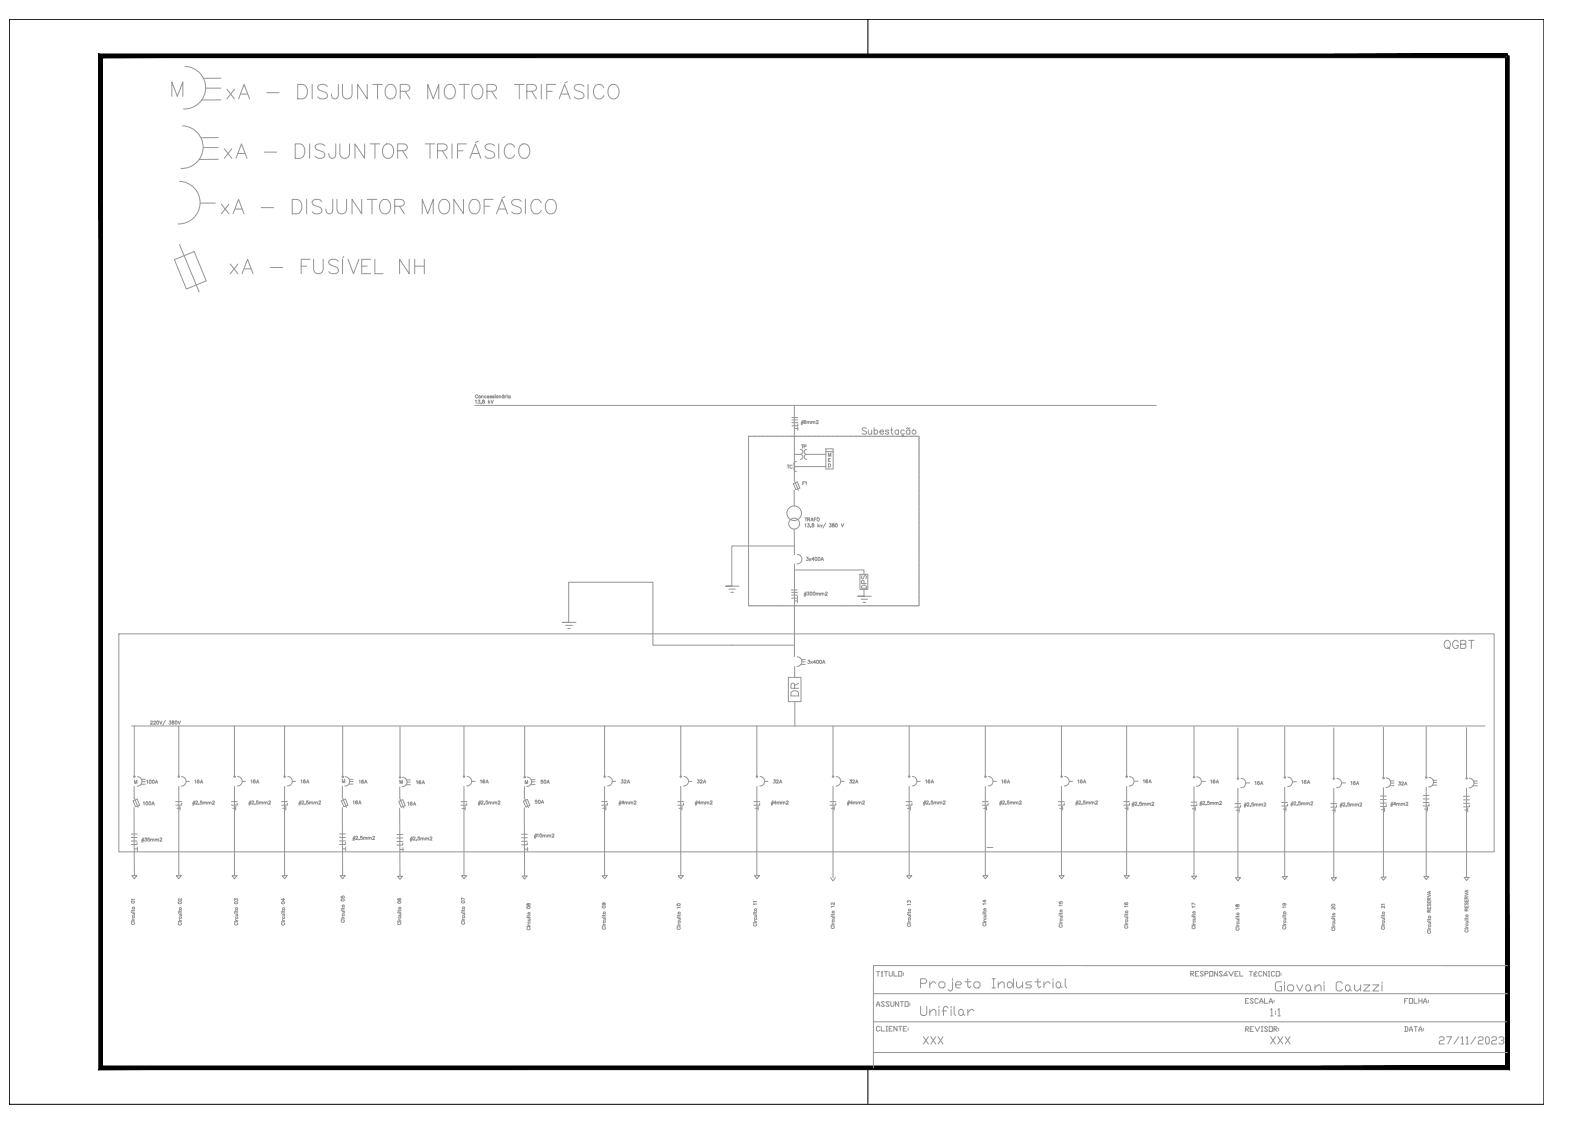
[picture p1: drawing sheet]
<svg xmlns="http://www.w3.org/2000/svg" width="841mm" height="594mm" viewBox="0 0 841 594" stroke-linecap="round" stroke-linejoin="round" font-family="sans-serif">
<g fill="none" stroke="#959595" stroke-width=".53">
<path d="M98 35a11 11 0 0 1 11 12 11 11 0 0 1-12 11M91 51v-8l3 8 3-8v8M109 47h8M117 53h-10M117 41h-9M97 67a11 11 0 0 1 10 11 11 11 0 0 1-11 11M108 78h7M115 73h-9M95 96a11 11 0 0 1 11 12 11 11 0 0 1-12 10M115 84h-10M106 107h8M92 137l11-4 6 16-10 4z"/>
<path d="M95 129l10 25M251 214h361M251 212h1v1M253 209a.7 .7 0 0 0-1 0 .7 .7 0 0 0 0 1 .7 .7 0 0 0 1 0M253 212h1h-1l1 1h-1M255 213l-1 1M255 210v-1l1 2M255 209v2M255 212l1 1h-1l1-1zM257 210h-1l1 1v-1M258 210h1l-1-1v1h1M258 212v1"/>
<path d="M259 213h.1M259 212l-1 1M260 212v1l1-1M260 210l-1-1 1 1h-1M261 210v-1v1M262 209h.1M262 209v2M264 210l1-1v2M264 209v2M266 209h.1M267 210h-1v1l1-1M267 209v2"/>
<path d="M268 209l-1 1M268 209h.1M268 209v2M270 210h-1v1l1-1M270 209v2M420 214v40l2 5M419 224h3M419 221h3M419 222h3M420 227h2M422 226v2M422 224v1h-3"/>
<path d="M423 238a1.3 1.3 0 0 1 2 1 1.3 1.3 0 0 1-2 1 1.4 1.4 0 0 1 2 2 1.3 1.3 0 0 1-2 1M427 238a1.3 1.3 0 0 0-2 1 1.3 1.3 0 0 0 2 1M437 237h4v11h-4zM452 231h-56v89h90v-85M420 259v9M420 240h3M421 247h16M422 255l-2 1 1 3 2-1M427 240h10M427 240a1.4 1.4 0 0 0-2 2 1.3 1.3 0 0 0 2 1M420 280v13M426 277v2"/>
<path d="M426 274h1M426 274v2M427 275h1v-1h-1v2M427 277h1v1v1l-1-1M428 275v1M429 279h.1M429 276l1-2v2M429 275h1M430 277v2v-2zM431 275h.1M432 274h-1v2M433 277v2"/>
<path d="M433 278v1M433 278h.1M434 278v1l1-1M437 277l-2 2M439 277h1l-1 1h1l-1 1v-1M440 277l1 2h-1l1-2zM445 277l1 2v-2M420 289h-33v21M420 298v49M422 293a2.5 2.5 0 0 1 2 3 2.5 2.5 0 0 1-2 2M419 312h3M419 315h3"/>
<path d="M419 313h3M420 318h2M422 317v2M422 315v1h-3M63 335h727v116h-727zM301 329v-21h44v33h75M420 353v5M422 347a2.5 2.5 0 0 1 2 3 2.5 2.5 0 0 1-2 2M424 350h2M426 351h-2M426 349h-2M420 371v13"/>
<path d="M70 384h715M71 384v27M80 382v-1l1 1-1 1h1M81 382l1-1v1l-1 1h1M84 381l1 2 1-2M87 381l-1 3M90 381v1v1h-1M91 381l1 2h-1l1-1zM94 381l1 2 1-2M95 384v27M124 384v27M151 384v27"/>
<path d="M181 384v27M212 384v27M245 384v27M278 384v27M320 384v27M360 384v27M400 384v27M441 384v27M481 384v27M521 384v27M561 384v27M596 384v27"/>
<path d="M632 384v27M655 385v27M680 385v26M705 385v27M732 385v27M754 385v26M776 385v27M71 416v6l2 5M71 414v-1l1 1v-1v1M73 411a2.5 2.5 0 0 1 2 2 2.5 2.5 0 0 1-2 3M95 416v47M96 411a2.5 2.5 0 0 1 2 2 2.5 2.5 0 0 1-2 3"/>
<path d="M98 413h2M124 416v47M126 411a2.5 2.5 0 0 1 2 2 2.5 2.5 0 0 1-2 3M128 413h2M151 416v47M152 411a2.5 2.5 0 0 1 3 2 2.5 2.5 0 0 1-3 3M155 413h1M181 414v-2l1 2v-2v2M181 416v6l2 5M183 411a2.5 2.5 0 0 1 2 2 2.5 2.5 0 0 1-3 3M185 412h2M185 413h2"/>
<path d="M187 415h-3M211 416v6l3 5M212 414v-1v1l1-1v1M213 411a2.5 2.5 0 0 1 2 3 2.5 2.5 0 0 1-2 2M215 413h2M215 414h2M217 415h-2M245 416v47M247 411a2.5 2.5 0 0 1 3 2 2.5 2.5 0 0 1-3 3M250 413h1M277 416v6l3 5M278 415v-2v2l1-2v2"/>
<path d="M279 411a2.5 2.5 0 0 1 2 3 2.5 2.5 0 0 1-2 2M281 412h2M281 414h2M283 415h-2M320 416v47M321 411a2.5 2.5 0 0 1 3 2 2.5 2.5 0 0 1-3 3M324 413h2M360 416v47M362 411a2.5 2.5 0 0 1 2 2 2.5 2.5 0 0 1-2 3M364 413h2M400 416v47M402 411a2.5 2.5 0 0 1 2 2 2.5 2.5 0 0 1-2 3"/>
<path d="M404 413h2M441 416v48M442 411a2.5 2.5 0 0 1 3 2 2.5 2.5 0 0 1-3 3M445 413h1M481 416v47M483 411a2.5 2.5 0 0 1 2 2 2.5 2.5 0 0 1-3 3M485 413h2M521 416v47M523 411a2.5 2.5 0 0 1 2 2 2.5 2.5 0 0 1-2 3M525 413h2M561 416v47M563 411a2.5 2.5 0 0 1 3 2 2.5 2.5 0 0 1-3 3"/>
<path d="M566 413h1M596 416v47M597 411a2.5 2.5 0 0 1 3 2 2.5 2.5 0 0 1-3 3M600 413h2M632 416v48M633 411a2.5 2.5 0 0 1 2 3 2.5 2.5 0 0 1-2 2M636 413h2M655 417v47M656 412a2.5 2.5 0 0 1 3 2 2.5 2.5 0 0 1-3 3M659 414h2M680 416v48M681 411a2.5 2.5 0 0 1 3 3 2.5 2.5 0 0 1-3 2"/>
<path d="M684 414h2M705 417v47M707 412a2.5 2.5 0 0 1 3 2 2.5 2.5 0 0 1-3 3M710 414h2M732 417v47M733 412a2.5 2.5 0 0 1 3 2 2.5 2.5 0 0 1-3 3M736 414h1M737 416h-2M737 413h-2M754 416v48M756 411a2.5 2.5 0 0 1 2 3 2.5 2.5 0 0 1-2 2M758 414h2"/>
<path d="M760 415h-2M760 413h-2M776 417v47M777 412a2.5 2.5 0 0 1 3 2 2.5 2.5 0 0 1-3 3M780 414h1M781 416h-2M781 413h-2M70 424l3-1 1 3-2 1zM71 427v36M93 424h3M94 428h1M95 427v2"/>
<path d="M96 425v1h-3M122 424h4M123 428h2M125 427v2M126 425v1h-4M132 425h1M132 424v2M133 424l-1 2M133 424h1l-1 1h1M135 425v1M137 424h-1a.6 .6 0 0 1 1 0 .7 .7 0 0 1-1 1M137 425l1-1v1"/>
<path d="M137 424v1M138 425l1-1v1M140 425v-1v1M140 424v1M140 425l1-1v1M142 424h1l-1 1h1M149 424h3M150 428h1M151 427v2M152 425v1h-3M158 425h1M159 424l-1 2"/>
<path d="M159 424v2M160 424h1l-1 1h1M161 425v1M163 424h-1a.6 .6 0 0 1 1 0 .6 .6 0 0 1 0 1 .6 .6 0 0 1-1 0M164 425v-1l1 1M164 424v1M165 425v-1v1M166 425l1-1v1M166 424v1M167 425l1-1v1M169 424h1l-1 1h1M181 424l2-1 1 3-2 1z"/>
<path d="M181 427v36M211 428l1 36M213 423l-2 1 1 3 2-1M244 424h3M244 428h2M246 427v2M247 425v1h-3M253 425h1M254 424l-1 2M254 424v2M255 424h1l-1 1h1M256 425v1"/>
<path d="M258 424h-1a.6 .6 0 0 1 1 0 .6 .6 0 0 1 0 1 .6 .6 0 0 1-1 0M259 425v-1v1M259 424v1M259 425l1-1v1M261 425l1-1v1M261 424v1M262 425l1-1v1M263 424h1l-1 1h2M277 424l2-1 1 3-2 1zM277 427v36M318 424h3M319 428h1"/>
<path d="M320 427v2M321 425v1h-3M358 424h4M359 428h2M361 427v2M362 425v1h-4M399 424h3M399 428h2M401 427v2M402 425v1h-3M439 424h3M440 428h1"/>
<path d="M441 427v2M442 425v1h-3M479 424h3M480 428h2M482 427v2M482 425v1h-3M488 425h2M489 425h1M489 424v2M490 424l-1 2M490 424h1l-1 1h1M492 425v1"/>
<path d="M493 424a.6 .6 0 0 1 0 1h-1M494 425l1-1v1M494 424v1M495 425l1-1v1M496 425l1-1v1M496 424v1M497 425l1-1v1M499 424h1l-1 1h1M520 424h3M520 428h2M522 427v2M523 425v1h-3"/>
<path d="M529 425h1M529 424v2M530 424l-1 2M530 424h1l-1 1h1M532 425v1M534 424h-1a.6 .6 0 0 1 1 0 .6 .6 0 0 1 0 1 .6 .6 0 0 1-1 0M534 425l1-1v1M534 424v1M535 425l1-1v1M537 425l1-1v1M537 424v1M538 425v-1l1 1"/>
<path d="M539 424h1l-1 1h1M560 424h3M561 428h1M562 427v2M563 425v1h-3M569 425h1M570 424l-1 2M570 424v2M571 424h1l-1 1h1M572 425v1M574 424h-1a.6 .6 0 0 1 1 0 .6 .6 0 0 1 0 1 .6 .6 0 0 1-1 0M575 425v-1v1"/>
<path d="M575 424v1M575 425l1-1v1M577 425l1-1v1M577 424v1M578 425l1-1v1M580 424h1l-2 1h2M594 424h3M595 428h2M597 427v2M597 425v1h-3M599 426h1M599 425h1"/>
<path d="M599 424v3M600 424l-1 3M600 425h1l-1 1h1M602 426h.1M604 424h-1v1a.6 .6 0 0 1 1 0 .6 .6 0 0 1 0 1 .6 .6 0 0 1-1 0M604 425h1v1M604 425v1M605 425h1v1M607 425h1v1M607 425v1M608 425l1 1M609 425h1l-1 1h1"/>
<path d="M630 424h3M631 428h1M632 427v2M633 425v1h-3M635 425h1M635 424v2M636 424l-1 2M636 424h1l-1 2h1M638 426h.1M640 424h-1v1a.6 .6 0 0 1 1 0 .7 .7 0 0 1-1 1 .6 .6 0 0 1 0-1M640 425h1v1M640 424v2"/>
<path d="M641 425h1v1M643 425l1 1M643 424v2M644 425v1M645 424h1l-1 2h1M653 425h3M654 429h1M655 428v2M656 426v1h-3M658 426h1M659 425l-1 2M659 425v2"/>
<path d="M660 425h1l-1 1h1M661 426v1M663 425h-1a.7 .7 0 0 1 1 1 .6 .6 0 0 1-1 0M664 426v-1l1 1M664 425v1M665 426v-1v1M666 426l1-1v1M666 425v1M667 426l1-1v1M669 425h1l-1 1h1M678 425h3M679 428h1"/>
<path d="M681 425v1h-3M704 425h3M705 429h1M706 428v2M707 426v1h-3M709 426h1M709 425v2M710 425l-1 2M710 425h1l-1 1h1M712 426v1M714 425h-1a.6 .6 0 0 1 1 0 .6 .6 0 0 1 0 1h-1M714 426l1-1v1"/>
<path d="M714 425v1M715 426l1-1v1M717 426l1-1v1M717 425v1M718 426v-1l1 1M719 425h1l-1 1h1M730 421h3M730 425h3M730 423h3M731 428h1M732 427v2M733 426v1h-3"/>
<path d="M753 425h3M753 423h3M753 421h3M753 428h2M755 427v2M756 425v1h-3M774 425h3M774 423h3M774 421h3M775 428h1M776 428v1M777 426v1h-3"/>
<path d="M69 445h4M69 443h4M69 441h4M71 449h2M73 446v1h-4M73 448v2M180 443h3M180 441h3M180 445h3M181 449h2M183 446v1h-3M183 448v2"/>
<path d="M210 445h3M210 443h3M210 441h3M212 449h1M213 446v1h-3M213 448v2M217 444h1M218 443l-1 2M218 443v2M219 443h1l-1 1h1M220 444v1M222 443h-1a.6 .6 0 0 1 1 0 .6 .6 0 0 1 0 1 .6 .6 0 0 1-1 0"/>
<path d="M223 444v-1v1M223 443v1M223 444l1-1v1M225 444l1-1v1M225 443v1M226 444l1-1v1M227 443h1l-1 1h2M276 445h3M276 441h3M276 443h3M278 449h1M279 446v1h-3"/>
<path d="M279 448v2M522 448h3M70 463h2l-1 2zM71 476h-2h1M93 463h3l-1 2zM96 475v2l-1-2v1M123 463h2l-1 2zM124 476v-1l1 1v-1l1 1-1 1M149 463h3l-1 2zM150 475v2l-1-1h2M180 463h3l-2 2zM180 474v1h1a.6 .6 0 0 1 0-1 .6 .6 0 0 1 1 0 .6 .6 0 0 1 0 1"/>
<path d="M210 464h3l-1 1zM211 475h-1a.7 .7 0 0 0 1 1 .7 .7 0 0 0 1-1l-1 1M244 463h3l-2 2zM246 476l-2-1v1M276 463h3l-2 2zM279 478v1l1-1v1zM319 463h2l-1 2zM319 478v1v-1a.9 .9 0 0 1 1 0 .9 .9 0 0 1 0 1M359 463h2l-1 2zM399 463h3l-2 2zM400 478h-1v1M400 477h-1"/>
<path d="M439 464l2 2 1-2M441 480h-1M441 477v2l-1-1v1M480 463h2l-1 2zM480 477h1v-1l1 1-1 1M482 478h-2v1M520 463h3l-2 2zM521 476v1l-1-1h2M522 478h-2v1M560 463h3l-2 2zM560 477v1h1a.6 .6 0 0 1 0-1 .6 .6 0 0 1 1 0 .6 .6 0 0 1 0 1M562 479h-2h1"/>
<path d="M595 463h2l-1 2zM595 478a.7 .7 0 0 0 1 1 .7 .7 0 0 0 0-1h-1l1 1M597 479h-2v1M630 464h3l-1 1zM632 480h-2h1M632 478h-2v1M654 464h2l-1 2zM654 479v1l1-1zM678 464h3l-1 1zM679 478v1v-1a.8 .8 0 0 1 1 0 .8 .8 0 0 1 0 1M680 480h-2h1M704 464h3l-1 2z"/>
<path d="M706 480v1l-1-1v1M730 464h3l-1 2zM732 479v1l-1-1v1M732 478h-1v1M753 464h3l-2 1zM755 480v1h2v-1M755 477v1h2v-1M755 473l2 1h-2M755 478v1l2-1v1M756 476l-1-1v1h2M756 477v1M756 472v1"/>
<path d="M757 472h-2l2 1M757 475l-1 1M774 464h3l-1 2zM775 479v1h2v-1M775 476v1h2v-1M775 472l2 1-2 1M775 477v2l1-2v2M776 475v-1h-1v1h2M776 476v1M776 480h.1M776 471v1M777 471h-2l2 1"/>
<path d="M777 474l-1 1M70 487h.1M70 483h.1M70 488a.7 .7 0 0 0 0 1 .7 .7 0 0 0 1 0 .7 .7 0 0 0 0-1M70 486l1 1M70 487h1M70 483h1M70 481v1M70 485l1 1v-1M71 483v1h-1M71 481l-2 1M94 488h.1"/>
<path d="M94 483h.1M95 488a.7 .7 0 0 0 0 1 .7 .7 0 0 0 1 0 .7 .7 0 0 0 0-1M95 486v1M95 488h1M95 487h1M95 484h1M95 483h1M95 482h.1M95 485v1h1v-1M96 484l-1 1M96 482h-2M124 488h.1"/>
<path d="M124 483h.1M124 488a.7 .7 0 0 0 0 1 .7 .7 0 0 0 1 0 .7 .7 0 0 0 0-1M125 486v1M125 482h.1M125 488h1M125 487h1M125 484h1M125 483h1M125 485v1h1v-1M125 484h1l-1 1M126 482h-2M149 488h.1"/>
<path d="M149 483h.1M149 488a.7 .7 0 0 0 0 1 .7 .7 0 0 0 1 0 .7 .7 0 0 0 0-1M149 486l1 1M149 488h2M149 487h2M149 484h2M149 483h2M149 482h.1M150 485v1h1l-1-1M150 484h1l-2 1M151 482h-2M181 486h.1"/>
<path d="M181 482h.1M181 487a.7 .7 0 0 0 0 1 .7 .7 0 0 0 1 0 .7 .7 0 0 0 0-1M181 485v1M181 486h1M181 482h1M181 481h1M181 480v1M181 484v1l1-1M182 482v1h-1M182 480l-2 1M210 487h.1M210 483h.1"/>
<path d="M211 488a.7 .7 0 0 0 0 1 .7 .7 0 0 0 1 0 .7 .7 0 0 0 0-1M211 486v1M211 483h1M211 487h1M211 482h.1M211 485v1l1-1M212 483v1h-1M212 481l-2 1M244 487h.1M244 483h.1M245 488a.7 .7 0 0 0-1 1 .7 .7 0 0 0 1 0 .7 .7 0 0 0 0-1M245 486v1"/>
<path d="M245 487h1M245 483h1M245 482h1M245 481v1M245 485v1l1-1M245 483l1 1h-1M246 481l-2 1M279 490h.1M279 485h.1M279 491a.7 .7 0 0 0 0 1 .7 .7 0 0 0 1 0 .7 .7 0 0 0 0-1M279 489l1 1M279 486h1"/>
<path d="M279 490h1M279 485h1M279 484v1M280 488h.1M280 486v1h-1M280 484l-1 1M319 490h.1M319 485h.1M319 490a.7 .7 0 0 0 0 1 .7 .7 0 0 0 1 0 .7 .7 0 0 0 0-1M319 489h1M319 490h1M319 486h1"/>
<path d="M319 485h1M319 484v1M319 487l1 1v-1M320 486v1h-1M320 484h-1M358 490h.1M358 485h.1M359 490a.7 .7 0 0 0-1 1 .7 .7 0 0 0 1 0 .7 .7 0 0 0 0-1M359 489h.1M359 485h1M359 490h1M359 489h1"/>
<path d="M359 486h1M359 484v1M359 487v1h1v-1M360 486v1h-1M360 484h-2M360 480h-2M399 488h.1M399 484h.1M399 489a.7 .7 0 0 0 0 1 .7 .7 0 0 0 1 0 .7 .7 0 0 0 0-1M399 487l1 1M399 488h1M399 483h1"/>
<path d="M399 484h1M399 482v1M399 486h1M400 484v1h-1M400 482l-1 1M440 489h.1M440 485h.1M440 490v1h1v-1M440 488l1 1M440 485h1M440 489h1M440 484h.1"/>
<path d="M440 487l1 1v-1M441 485v1h-1M441 483l-1 1M480 488h.1M480 484h.1M480 489a.7 .7 0 0 0 0 1 .7 .7 0 0 0 1 0 .7 .7 0 0 0 0-1M481 487v1M481 484h1M481 488h1M481 482v1M481 486v1l1-1h-1M481 484l1 1h-1"/>
<path d="M482 482l-2 1M520 488h.1M520 483h.1M520 489a.7 .7 0 0 0 0 1 .7 .7 0 0 0 1 0 .7 .7 0 0 0 0-1M520 487h1M520 487h2M520 483h2M520 488h2M520 484h2M520 482v1M521 485v1h1l-1-1M521 484v1h-1"/>
<path d="M522 482l-2 1M560 489h.1M560 484h.1M561 489a.7 .7 0 0 0 0 1 .7 .7 0 0 0 1 0 .7 .7 0 0 0-1-1M561 488h.1M561 488h1M561 489h1M561 484h1M561 485h1M561 483h.1M561 486v1h1v-1M562 485v1h-1"/>
<path d="M562 483h-2M595 489h.1M595 485h.1M595 490a.7 .7 0 0 0 0 1 .7 .7 0 0 0 1 0 .7 .7 0 0 0 0-1M595 488l1 1M595 485h2M595 489h2M595 483v1M596 487v1l1-1h-1M596 485v1h-1M597 483l-2 1M631 490h.1"/>
<path d="M631 485h.1M631 490a.7 .7 0 0 0 0 1 .7 .7 0 0 0 1 0 .7 .7 0 0 0 0-1M631 488l1 1M631 486h1M631 490h1M631 485h1M631 489h1M631 484h.1M631 487l1 1v-1M632 486h-1M632 484h-2M654 490h.1"/>
<path d="M654 486h.1M654 491a.7 .7 0 0 0 0 1 .7 .7 0 0 0 1 0 .7 .7 0 0 0 0-1M654 489l1 1M654 486h1M654 490h1M654 485h.1M655 488v1v-1M655 486v1h-1M655 484l-1 1M655 480h-1v1M679 490h.1M679 485h.1"/>
<path d="M679 490a.7 .7 0 0 0 0 1 .7 .7 0 0 0 1 0 .7 .7 0 0 0 0-1M679 489h.1M679 490h1M679 489h1M679 486h1M679 485h1M679 484h.1M679 487v1h1v-1M680 486v1h-1M680 484h-2M704 491h.1M704 486h.1"/>
<path d="M705 491a.7 .7 0 0 0 0 1 .7 .7 0 0 0 1 0 .7 .7 0 0 0 0-1M705 489v1M705 487h1M705 486h1M705 490h1M705 491h1M705 485h.1M705 488v1h1v-1M706 487h-1M706 485h-2M731 490h.1M731 485h.1"/>
<path d="M731 490v1v1l1-1v-1M731 489h1M731 490h1M731 485h1M731 486h1M731 484v1M731 487l1 1v-1M732 486v1h-1M732 484h-1M755 492h.1M755 487h.1M755 493a.7 .7 0 0 0 0 1 .7 .7 0 0 0 1 0 .7 .7 0 0 0 0-1"/>
<path d="M756 491h.1M756 487h1M756 491h1M756 488h1M756 492h1M756 486v1M756 489v1h1v-1M756 482l-1-1v1h2M756 480v1M756 488l1 1h-1M757 486h-2M757 481l-1 1"/>
<path d="M775 491h.1M775 487h.1M775 492a.7 .7 0 0 0 0 1 .7 .7 0 0 0 1 0 .7 .7 0 0 0 0-1M775 490l1 1M775 487h2M775 491h2M775 485v1M776 489v1v-1M776 482l-1-1v1h2M776 487v1h-1M777 485l-2 1M777 481h-1"/>
<path d="M797 511h-335v54M462 526h335M672 534h1v3M672 537h1M675 535h.1M675 536v1M676 534h1v3M676 537h1M462 557h335M462 541h335"/>
<circle cx="254" cy="210" r=".6"/>
<circle cx="263" cy="210" r=".6"/>
<circle cx="420" cy="271" r="4"/>
<circle cx="420" cy="277" r="2.9"/>
<circle cx="433" cy="275" r=".8"/>
<circle cx="442" cy="278" r=".8"/>
<circle cx="83" cy="382" r=".8"/>
<circle cx="93" cy="382" r=".8"/>
<circle cx="71" cy="411" r=".4"/>
<circle cx="95" cy="411" r=".4"/>
<circle cx="124" cy="411" r=".4"/>
<circle cx="151" cy="411" r=".4"/>
<circle cx="181" cy="411" r=".4"/>
<circle cx="212" cy="411" r=".4"/>
<circle cx="245" cy="411" r=".4"/>
<circle cx="278" cy="411" r=".4"/>
<circle cx="320" cy="411" r=".4"/>
<circle cx="360" cy="411" r=".4"/>
<circle cx="400" cy="411" r=".4"/>
<circle cx="441" cy="411" r=".4"/>
<circle cx="481" cy="411" r=".4"/>
<circle cx="521" cy="411" r=".4"/>
<circle cx="561" cy="411" r=".4"/>
<circle cx="596" cy="411" r=".4"/>
<circle cx="632" cy="411" r=".4"/>
<circle cx="655" cy="412" r=".4"/>
<circle cx="680" cy="411" r=".4"/>
<circle cx="706" cy="412" r=".4"/>
<circle cx="732" cy="412" r=".4"/>
<circle cx="754" cy="411" r=".4"/>
<circle cx="776" cy="412" r=".4"/>
<circle cx="70" cy="477" r=".8"/>
<circle cx="95" cy="478" r=".8"/>
<circle cx="125" cy="478" r=".8"/>
<circle cx="150" cy="478" r=".8"/>
<circle cx="181" cy="476" r=".8"/>
<circle cx="182" cy="479" r=".6"/>
<circle cx="211" cy="477" r=".8"/>
<circle cx="245" cy="477" r=".8"/>
<circle cx="319" cy="480" r=".8"/>
<circle cx="359" cy="479" r=".8"/>
<circle cx="705" cy="479" r=".8"/>
<circle cx="71" cy="480" r=".6"/>
<circle cx="95" cy="481" r=".6"/>
<circle cx="125" cy="481" r=".6"/>
<circle cx="150" cy="481" r=".6"/>
<circle cx="211" cy="480" r=".6"/>
<circle cx="245" cy="480" r=".6"/>
<circle cx="279" cy="480" r=".8"/>
<circle cx="280" cy="483" r=".6"/>
<circle cx="320" cy="483" r=".6"/>
<circle cx="359" cy="483" r=".6"/>
<circle cx="400" cy="481" r=".6"/>
<circle cx="441" cy="482" r=".6"/>
<circle cx="481" cy="481" r=".6"/>
<circle cx="521" cy="481" r=".6"/>
<circle cx="561" cy="482" r=".6"/>
<circle cx="596" cy="482" r=".6"/>
<circle cx="632" cy="483" r=".6"/>
<circle cx="655" cy="483" r=".6"/>
<circle cx="680" cy="483" r=".6"/>
<circle cx="706" cy="484" r=".6"/>
<circle cx="732" cy="483" r=".6"/>
<circle cx="756" cy="485" r=".6"/>
<circle cx="776" cy="484" r=".6"/>
</g>
<!-- layer: ARQ-FOLHA -->
<path d="M5 10h812v574h-812zM459 10v20M459 565v19" fill="none" stroke="#000" stroke-width=".53"/>
<path d="M54 31h743v-2zM52 29h745l-743 2zM52 29l2 535v-533zM52 29l2 535-2 2zM52 566l744-2h-742zM52 566l744-2 2 2zM796 30v534l2 2zM796 30h2v536z" fill="#000" stroke="#000" stroke-width=".53"/>
<!-- layer: eletrico -->
<path d="M386 312h3M387 313h1M387 310h-3h7M421 302h36v2M455 317h4M456 319h2M457 312v3h-3h7M299 331h4M300 333h2M301 329h-3h7M417 358h7v13h-7z" fill="none" stroke="#959595" stroke-width=".53"/>
<g font-size="14.1" fill="#959595">
<text x="119" y="54">xA - DISJUNTOR MOTOR TRIFÁSICO</text>
<text x="117" y="85">xA - DISJUNTOR TRIFÁSICO</text>
<text x="116" y="114">xA - DISJUNTOR MONOFÁSICO</text>
<text x="121" y="146">xA - FUSÍVEL NH</text>
</g>
<text font-size="10.6" fill="#959595" x="486" y="525">Projeto Industrial</text>
<text font-size="8.8" fill="#959595" x="673" y="526">Giovani Cauzzi</text>
<g font-size="8.4" fill="#959595">
<text x="455" y="232">Subestação</text>
<text x="763" y="345">QGBT</text>
<text x="486" y="538">Unifilar</text>
</g>
<text font-size="7.9" fill="#959595" x="423" y="369" transform="rotate(-90 423 369)">DR</text>
<g font-size="7.5" fill="#959595">
<text x="487" y="554">XXX</text>
<text x="671" y="554">XXX</text>
<text x="760" y="554">27/11/2023</text>
</g>
<text font-size="6.2" fill="#959595" x="462" y="534">ASSUNTO:</text>
<g font-size="5.7" fill="#959595">
<text x="424" y="317">#300mm2</text>
<text x="459" y="313" transform="rotate(-90 459 313)">DPS</text>
<text x="326" y="427">#4mm2</text>
<text x="367" y="427">#4mm2</text>
<text x="407" y="427">#4mm2</text>
<text x="447" y="427">#4mm2</text>
<text x="734" y="428">#4mm2</text>
<text x="462" y="518">TÍTULO:</text>
<text x="629" y="518">RESPONSÁVEL TÉCNICO:</text>
<text x="658" y="532">ESCALA:</text>
<text x="742" y="532">FOLHA:</text>
<text x="462" y="547">CLIENTE:</text>
<text x="658" y="547">REVISOR:</text>
<text x="742" y="547">DATA:</text>
</g>
<g font-size="5.3" fill="#959595">
<text x="423" y="226">#6mm2</text>
<text x="101" y="427">#2,5mm2</text>
<text x="682" y="428">#2,5mm2</text>
<text x="74" y="447">#35mm2</text>
<text x="186" y="446">#2,5mm2</text>
<text x="282" y="444">#10mm2</text>
</g>
<g font-size="4.9" fill="#959595">
<text x="415" y="249">TC</text>
<text x="423" y="258">F1</text>
<text x="425" y="298">3x400A</text>
<text x="76" y="416">100A</text>
<text x="102" y="416">16A</text>
<text x="132" y="416">16A</text>
<text x="158" y="416">16A</text>
<text x="189" y="416">16A</text>
<text x="219" y="416">16A</text>
<text x="253" y="416">16A</text>
<text x="285" y="416">50A</text>
<text x="327" y="416">32A</text>
<text x="368" y="416">32A</text>
<text x="408" y="416">32A</text>
<text x="448" y="416">32A</text>
<text x="488" y="416">16A</text>
<text x="529" y="416">16A</text>
<text x="569" y="416">16A</text>
<text x="604" y="416">16A</text>
<text x="639" y="416">16A</text>
<text x="663" y="416">16A</text>
<text x="713" y="416">16A</text>
<text x="738" y="417">32A</text>
<text x="74" y="427">100A</text>
<text x="186" y="427">16A</text>
<text x="214" y="427">16A</text>
<text x="282" y="426">50A</text>
</g>
<g font-size="4.4" fill="#959595">
<text x="423" y="238">TP</text>
<text x="426" y="352">3x400A</text>
<text x="687" y="416">16A</text>
</g>
<text font-size="4" fill="#959595" x="440" y="248" transform="rotate(-90 440 248)">M E D</text>
</svg>
